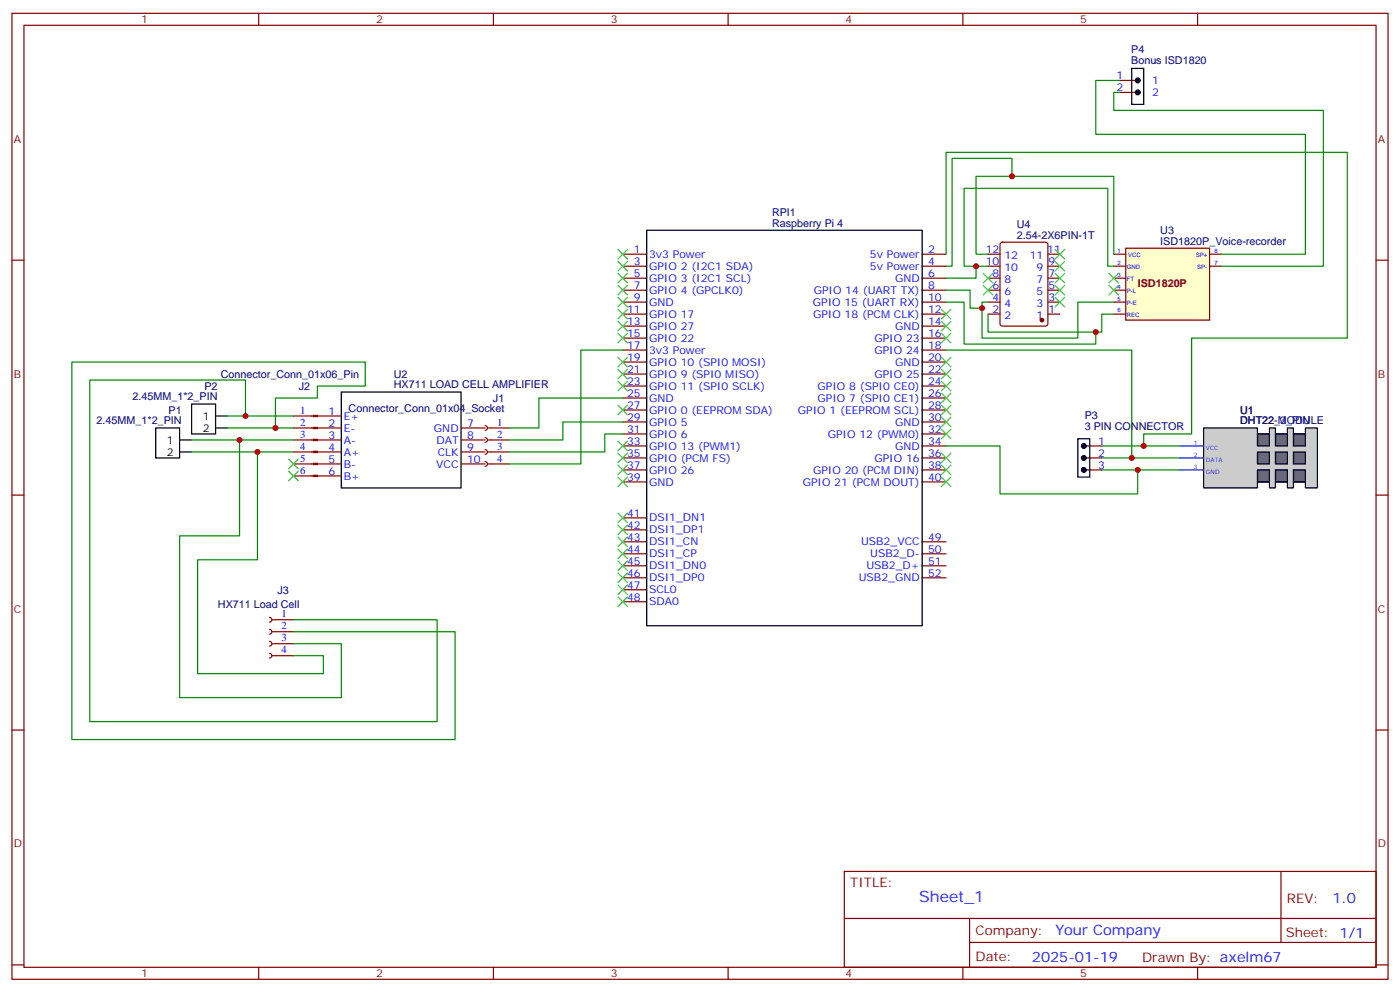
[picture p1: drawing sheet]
<svg xmlns="http://www.w3.org/2000/svg" width="412mm" height="292mm" viewBox="0 0 412 292" stroke-linecap="round" stroke-linejoin="round" font-family="sans-serif">
<g fill="none" stroke="#870000" stroke-width=".35">
<path d="M3.5 3.9h405.4v284.4h-405.4zM7.1 7.4h398.2v277.3h-398.2zM76.2 3.9v3.5M145.3 3.9v3.5M214.5 3.9v3.5M283.6 3.9v3.5M352.8 3.9v3.5M3.5 76.6h3.6M183.4 74.8h7.1M183.4 78.4h7.1M271.6 74.8h7.1M271.6 78.4h7.1"/>
<path d="M405.3 76.6h3.6M183.4 81.9h7.1M183.4 85.4h7.1M183.4 88.9h7.1M183.4 92.5h7.1M183.4 96h7.1M183.4 99.5h7.1M271.6 81.9h7.1M271.6 85.4h7.1M271.6 88.9h7.1M271.6 92.5h7.1M271.6 96h7.1"/>
<path d="M271.6 99.5h7.1M183.4 103h7.1M183.4 106.6h7.1M183.4 110.1h7.1M183.4 113.6h7.1M183.4 117.2h7.1M271.6 103h7.1M271.6 106.6h7.1M271.6 110.1h7.1M271.6 113.6h7.1M271.6 117.2h7.1M183.4 120.7h7.1"/>
<path d="M183.4 124.2h7.1M183.4 127.7h7.1M183.4 131.3h7.1M183.4 134.8h7.1M183.4 138.3h7.1M271.6 120.7h7.1M271.6 124.2h7.1M271.6 127.7h7.1M271.6 131.3h7.1M271.6 134.8h7.1M271.6 138.3h7.1M3.5 145.7h3.6"/>
<path d="M183.4 141.9h7.1M183.4 152.4h7.1M183.4 156h7.1M183.4 159.5h7.1M271.6 141.9h7.1M271.6 159.5h7.1M405.3 145.7h3.6M183.4 163h7.1M183.4 166.5h7.1M183.4 170.1h7.1M183.4 173.6h7.1M183.4 177.1h7.1"/>
<path d="M271.6 163h7.1M271.6 166.5h7.1M271.6 170.1h7.1M3.5 214.9h3.6M405.3 214.9h3.6M248.7 256.5h156.6v28.2h-156.6zM377.3 256.5v20.9M248.7 270.4h156.5M285.6 277.4h119.6M285.6 270.4v14.1M3.5 284h3.6M76.2 284.7v3.6"/>
<path d="M145.3 284.7v3.6M214.5 284.7v3.6M283.6 284.7v3.6M352.8 284.7v3.6M405.3 284h3.6"/>
</g>
<path d="M190.5 67.8h81.1v116.4h-81.1z" fill="none" stroke="#000" stroke-width=".35"/>
<path d="M354.5 126h15.9v1.7h3.5v-1.7h1.8v1.7h3.5v-1.7h1.8v1.7h3.5v-1.7h3.6v17.6h-3.6v-1.7h-3.5v1.7h-1.8v-1.7h-3.5v1.7h-1.8v-1.7h-3.5v1.7h-15.9z" fill="#ccc" stroke="#000" stroke-width=".35"/>
<g fill="#666" stroke="#000" stroke-width=".35">
<path d="M381 127.7h3.5v3.6h-3.5z"/>
<path d="M381 133h3.5v3.6h-3.5z"/>
<path d="M381 138.3h3.5v3.6h-3.5z"/>
<path d="M375.7 127.7h3.5v3.6h-3.5z"/>
<path d="M375.7 133h3.5v3.6h-3.5z"/>
<path d="M375.7 138.3h3.5v3.6h-3.5z"/>
<path d="M370.4 127.7h3.5v3.6h-3.5z"/>
<path d="M370.4 133h3.5v3.6h-3.5z"/>
<path d="M370.4 138.3h3.5v3.6h-3.5z"/>
</g>
<path d="M347.5 131.3h7M347.5 134.8h7M347.5 138.3h7" fill="none" stroke="#30c" stroke-width=".35"/>
<path d="M100.5 115.4h35.3v28.2h-35.3z" fill="none" stroke="#000" stroke-width=".35"/>
<path d="M93.5 122.4h7M93.5 126h7M93.5 129.5h7M93.5 133h7M93.5 136.6h7M135.8 126h7.1M135.8 129.5h7.1M135.8 133h7.1M135.8 136.6h7.1M93.5 140.1h7" fill="none" stroke="#870000" stroke-width=".35"/>
<path d="M331.6 73.1h24.7v21.1h-24.7z" fill="#ffc" stroke="#870000" stroke-width=".35"/>
<g fill="none" stroke="#870000" stroke-width=".35">
<path d="M329.8 23.7h5.3M329.8 27.2h5.3M291 78.4h3.6M291 74.8h3.6M294.8 71.5l.5-.2h12.7l.6 .4 .1 23.6-.5 .6-12.9 .1-.7-.5v-23.5zM308.7 78.4h3.5M308.7 74.8h3.5M328.1 78.4h3.5M328.1 74.8h3.5M356.3 78.4h3.5M356.3 74.8h3.5M291 92.5h3.6"/>
<path d="M291 88.9h3.6M291 85.4h3.6M291 81.9h3.6M308.7 92.5h3.5M308.7 88.9h3.5M308.7 85.4h3.5M308.7 81.9h3.5M328.1 92.5h3.5M328.1 88.9h3.5M328.1 85.4h3.5M328.1 81.9h3.5M86.4 122.4h5.3"/>
<path d="M86.4 126h5.3M86.4 129.5h5.3M86.4 133h5.3M86.4 136.6h5.3M144.6 126h5.3M144.6 129.5h5.3M144.6 133h5.3M144.6 136.6h5.3M319.3 131.3h5.3M319.3 134.8h5.3M319.3 138.3h5.3M86.4 140.1h5.3"/>
<path d="M81.1 182.4h5.3M81.1 185.9h5.3M81.1 189.5h5.3M81.1 193h5.3"/>
</g>
<g fill="none" stroke="#a10000" stroke-width=".35">
<path d="M91.7 136.6h.6M91.7 133h.6M91.7 129.5h.6M91.7 126h.6M91.7 122.4h.6M92.3 139.9h1.2v.4h-1.2zM92.3 136.4h1.2v.3h-1.2zM92.3 132.9h1.2v.3h-1.2zM92.3 129.3h1.2v.4h-1.2zM92.3 125.8h1.2v.4h-1.2zM92.3 122.3h1.2v.3h-1.2zM142.9 135.9a.71 .71 0 0 1 .7 .7 .71 .71 0 0 1-.7 .7"/>
<path d="M142.9 132.3a.71 .71 0 0 1 .7 .7 .71 .71 0 0 1-.7 .7M142.9 128.8a.71 .71 0 0 1 .7 .7 .71 .71 0 0 1-.7 .7M142.9 125.3a.71 .71 0 0 1 .7 .7 .71 .71 0 0 1-.7 .7M143.6 136.6h1M143.6 133h1M143.6 129.5h1M143.6 126h1M91.7 140.1h.6M79.4 192.3a.71 .71 0 0 1 .7 .7 .71 .71 0 0 1-.7 .7M79.4 188.8a.71 .71 0 0 1 .7 .7 .71 .71 0 0 1-.7 .7M79.4 185.2a.71 .71 0 0 1 .7 .7 .71 .71 0 0 1-.7 .8M79.4 181.7a.71 .71 0 0 1 .7 .7 .71 .71 0 0 1-.7 .7"/>
<path d="M80.1 193h1M80.1 189.5h1M80.1 185.9h1M80.1 182.4h1"/>
</g>
<path d="M333.4 20.1h3.5v10.6h-3.5zM56.4 118.9h7.1v8.8h-7.1zM45.9 126h7v8.8h-7zM52.9 129.5h3.5M52.9 133h3.5M63.5 122.4h3.5M63.5 126h3.5M317.5 129.2h3.5v11.2h-3.5z" fill="none" stroke="#000" stroke-width=".35"/>
<g fill="none" stroke="#008700" stroke-width=".35">
<path d="M329.8 27.2h-1.7v5.3h61.7v45.9h-30M329.8 23.7h-7v15.8h61.7v35.3h-24.7M298.1 51.9v-5.3h-17.6v31.8h-1.8M278.7 74.8v-30h118.2v54.7h-45.9v28.2h-14.1v3.6M287.5 78.4v3.5h-8.8M291 74.8h-3.5v-22.9h40.6v22.9M291 78.4h-7v-23h42.3v23h1.8M278.7 85.4h7.1v5.3h3.5M278.7 88.9h5.3v12.4h38.8v-3.5M291 88.9h-1.7v10.6h28.2v-10.6h10.6M291 92.5v5.3h33.6v-5.3h3.5M183.4 103h-12.3v33.6h-21.2"/>
<path d="M183.4 117.2h-24.7v8.8h-8.8M278.7 103h54.7v31.8M56.4 129.5h30M56.4 133h30M67 122.4h19.4M67 126h19.4M70.6 129.5v28.2h-17.7v47.7h47.6v-15.9h-14.1M72.3 122.4v-10.5h-45.8v100.5h102.3v-30h-42.4M75.8 133v31.8h-17.6v33.5h37v-5.3h-8.8M81.1 126v-8.8h12.4v-3.6h14.1v-7h-86.4v111.1h112.9v-31.8h-47.7M183.4 124.2h-17.6v5.3h-15.9M183.4 127.7h-5.2v5.3h-28.3"/>
<path d="M278.7 131.3h15.9v14.1h40.5v-7.1M324.6 131.3h22.9M324.6 134.8h22.9M324.6 138.3h22.9"/>
</g>
<g fill="none" stroke="#3c3" stroke-width=".35">
<path d="M182 76.9l2.9 2.9M182 73.4l2.9 2.8M184.9 76.9l-2.9 2.9M184.9 73.4l-2.9 2.8M310.8 73.4l2.8 2.8M310.8 76.9l2.8 2.9M313.6 73.4l-2.8 2.8M313.6 76.9l-2.8 2.9M182 80.5l2.9 2.8M182 84l2.9 2.8M182 87.5l2.9 2.8M182 91.1l2.9 2.8"/>
<path d="M182 94.6l2.9 2.8M182 98.1l2.9 2.8M184.9 80.5l-2.9 2.8M184.9 84l-2.9 2.8M184.9 87.5l-2.9 2.8M184.9 91.1l-2.9 2.8M184.9 94.6l-2.9 2.8M184.9 98.1l-2.9 2.8M277.3 91.1l2.8 2.8M277.3 94.6l2.8 2.8M277.3 98.1l2.8 2.8M280.1 91.1l-2.8 2.8"/>
<path d="M280.1 94.6l-2.8 2.8M280.1 98.1l-2.8 2.8M289.6 80.5l2.9 2.8M289.6 84l2.9 2.8M292.5 80.5l-2.9 2.8M292.5 84l-2.9 2.8M310.8 80.5l2.8 2.8M310.8 84l2.8 2.8M310.8 87.5l2.8 2.8M313.6 80.5l-2.8 2.8M313.6 84l-2.8 2.8M313.6 87.5l-2.8 2.8"/>
<path d="M326.7 84l2.8 2.8M326.7 80.5l2.8 2.8M329.5 84l-2.8 2.8M329.5 80.5l-2.8 2.8M182 105.2l2.9 2.8M182 108.7l2.9 2.8M182 112.2l2.9 2.8M182 119.3l2.9 2.8M184.9 105.2l-2.9 2.8M184.9 108.7l-2.9 2.8M184.9 112.2l-2.9 2.8M184.9 119.3l-2.9 2.8"/>
<path d="M277.3 105.2l2.8 2.8M277.3 108.7l2.8 2.8M277.3 112.2l2.8 2.8M277.3 115.7l2.8 2.9M277.3 119.3l2.8 2.8M280.1 105.2l-2.8 2.8M280.1 108.7l-2.8 2.8M280.1 112.2l-2.8 2.8M280.1 115.7l-2.8 2.9M280.1 119.3l-2.8 2.8M85 135.1l2.8 2.9M85 138.7l2.8 2.8"/>
<path d="M87.8 135.1l-2.8 2.9M87.8 138.7l-2.8 2.8M182 129.9l2.9 2.8M182 133.4l2.9 2.8M182 136.9l2.9 2.8M184.9 129.9l-2.9 2.8M184.9 133.4l-2.9 2.8M184.9 136.9l-2.9 2.8M277.3 122.8l2.8 2.8M277.3 126.3l2.8 2.9M277.3 133.4l2.8 2.8M277.3 136.9l2.8 2.8"/>
<path d="M280.1 133.4l-2.8 2.8M280.1 122.8l-2.8 2.8M280.1 126.3l-2.8 2.9M280.1 136.9l-2.8 2.8M182 140.4l2.9 2.9M182 151l2.9 2.8M182 154.6l2.9 2.8M182 158.1l2.9 2.8M184.9 140.4l-2.9 2.9M184.9 151l-2.9 2.8M184.9 154.6l-2.9 2.8M184.9 158.1l-2.9 2.8"/>
<path d="M277.3 140.4l2.8 2.9M280.1 140.4l-2.8 2.9M182 161.6l2.9 2.8M182 165.1l2.9 2.9M182 168.7l2.9 2.8M182 172.2l2.9 2.8M182 175.7l2.9 2.8M184.9 161.6l-2.9 2.8M184.9 165.1l-2.9 2.9M184.9 168.7l-2.9 2.8M184.9 172.2l-2.9 2.8M184.9 175.7l-2.9 2.8"/>
</g>
<circle cx="306.9" cy="94.2" r=".53" fill="#870000" stroke="#870000" stroke-width=".35"/>
<g fill="#000" stroke="#000" stroke-width=".35">
<circle cx="335.1" cy="27.2" r=".71"/>
<circle cx="335.1" cy="23.7" r=".71"/>
<circle cx="319.3" cy="138.3" r=".71"/>
<circle cx="319.3" cy="131.3" r=".71"/>
<circle cx="319.3" cy="134.8" r=".71"/>
</g>
<g fill="#c00">
<circle cx="287.5" cy="78.4" r=".88"/>
<circle cx="298.1" cy="51.9" r=".88"/>
<circle cx="289.3" cy="90.7" r=".88"/>
<circle cx="322.8" cy="97.8" r=".88"/>
<circle cx="335.1" cy="138.3" r=".88"/>
<circle cx="336.9" cy="131.3" r=".88"/>
<circle cx="333.4" cy="134.8" r=".88"/>
<circle cx="75.8" cy="133" r=".88"/>
<circle cx="70.6" cy="129.5" r=".88"/>
<circle cx="72.3" cy="122.4" r=".88"/>
<circle cx="81.1" cy="126" r=".88"/>
</g>
<text font-size="4.6" fill="#00f" x="270.8" y="265.5">Sheet_1</text>
<g font-size="4.2" fill="#00f">
<text x="392.5" y="265.8">1.0</text>
<text x="310.9" y="275.3">Your Company</text>
<text x="304" y="283.1">2025-01-19</text>
</g>
<g font-size="3.9" fill="#800">
<text x="250.5" y="261.1">TITLE:</text>
<text x="379.1" y="265.8">REV:</text>
<text x="287.4" y="275.3">Company:</text>
<text x="378.7" y="275.9">Sheet: 1/1</text>
<text x="287.4" y="283">Date:</text>
<text x="336.4" y="283.1">Drawn By: axelm67</text>
</g>
<g font-size="3.2" fill="#800">
<text x="41.6" y="6.9">1</text>
<text x="110.8" y="6.9">2</text>
<text x="179.9" y="6.9">3</text>
<text x="249.1" y="6.9">4</text>
<text x="318.2" y="6.9">5</text>
<text x="4.1" y="42">A</text>
<text x="405.9" y="42">A</text>
<text x="335.1" y="84.6">ISD1820P</text>
<text x="4.1" y="111.2">B</text>
<text x="405.9" y="111.2">B</text>
<text x="4.1" y="180.3">C</text>
<text x="405.9" y="180.3">C</text>
<text x="4.1" y="249.4">D</text>
<text x="405.9" y="249.4">D</text>
<text x="41.6" y="287.7">1</text>
<text x="110.8" y="287.7">2</text>
<text x="179.9" y="287.7">3</text>
<text x="249.1" y="287.7">4</text>
<text x="318.2" y="287.7">5</text>
</g>
<g font-size="3.2" fill="#000080">
<text x="333.2" y="15.7">P4</text>
<text x="333.2" y="18.9">Bonus ISD1820</text>
<text x="227.4" y="63.5">RPI1</text>
<text x="227.4" y="66.7">Raspberry Pi 4</text>
<text x="299.5" y="70.2">2.54-2X6PIN-1T</text>
<text x="299.5" y="67.1">U4</text>
<text x="341.8" y="69">U3</text>
<text x="341.8" y="72">ISD1820P_Voice-recorder</text>
<text x="65" y="111.2">Connector_Conn_01x06_Pin</text>
<text x="116" y="111.3">U2</text>
<text x="39" y="117.9">2.45MM_1*2_PIN</text>
<text x="60.2" y="114.8">P2</text>
<text x="88" y="114.8">J2</text>
<text x="116" y="114.3">HX711 LOAD CELL AMPLIFIER</text>
<text x="145.2" y="118.4">J1</text>
<text x="28.5" y="124.9">2.45MM_1*2_PIN</text>
<text x="49.6" y="121.8">P1</text>
<text x="102.7" y="121.4">Connector_Conn_01x04_Socket</text>
<text x="319.5" y="123.4">P3</text>
<text x="365.3" y="124.9">DHT22-MODULE</text>
<text x="365.3" y="121.7">U1</text>
<text x="365.3" y="124.9">DHT22_3_PIN</text>
<text x="319.5" y="126.5">3 PIN CONNECTOR</text>
<text x="64.2" y="178.9">HX711 Load Cell</text>
<text x="81.7" y="174.8">J3</text>
</g>
<g font-size="3.2" fill="#00f">
<text x="328.9" y="23.3">1</text>
<text x="328.9" y="26.8">2</text>
<text x="339.4" y="24.7">1</text>
<text x="339.4" y="28.3">2</text>
<text x="186.7" y="74.5">1</text>
<text x="186.7" y="78">3</text>
<text x="191.2" y="75.9">3v3 Power</text>
<text x="256.3" y="75.9">5v Power</text>
<text x="273.4" y="74.5">2</text>
<text x="273.4" y="78">4</text>
<text x="290.4" y="74.5">12</text>
<text x="290.4" y="78">10</text>
<text x="295.9" y="76.2">12</text>
<text x="303.3" y="76.2">11</text>
<text x="308.5" y="74.5">11</text>
<text x="308.9" y="78">9</text>
<text x="186.7" y="81.5">5</text>
<text x="191.2" y="79.4">GPIO 2 (I2C1 SDA)</text>
<text x="191.2" y="82.9">GPIO 3 (I2C1 SCL)</text>
<text x="256.3" y="79.4">5v Power</text>
<text x="263.7" y="82.9">GND</text>
<text x="273.4" y="81.5">6</text>
<text x="292.4" y="81.5">8</text>
<text x="295.9" y="79.8">10</text>
<text x="295.9" y="83.3">8</text>
<text x="305.4" y="79.8">9</text>
<text x="305.4" y="83.3">7</text>
<text x="308.9" y="81.5">7</text>
<text x="186.7" y="85.1">7</text>
<text x="186.7" y="88.6">9</text>
<text x="191.2" y="86.5">GPIO 4 (GPCLK0)</text>
<text x="191.2" y="90">GND</text>
<text x="239.4" y="90">GPIO 15 (UART RX)</text>
<text x="239.7" y="86.5">GPIO 14 (UART TX)</text>
<text x="273.4" y="85.1">8</text>
<text x="273.4" y="88.6">10</text>
<text x="292.4" y="85.1">6</text>
<text x="292.4" y="88.6">4</text>
<text x="295.9" y="86.8">6</text>
<text x="305.4" y="86.8">5</text>
<text x="308.9" y="85.1">5</text>
<text x="308.9" y="88.6">3</text>
<text x="184.7" y="92.1">11</text>
<text x="184.7" y="95.6">13</text>
<text x="191.2" y="93.5">GPIO 17</text>
<text x="239.5" y="93.5">GPIO 18 (PCM CLK)</text>
<text x="273.4" y="92.1">12</text>
<text x="273.4" y="95.6">14</text>
<text x="292.4" y="92.1">2</text>
<text x="295.9" y="90.3">4</text>
<text x="295.9" y="93.9">2</text>
<text x="305.4" y="90.3">3</text>
<text x="305.4" y="93.9">1</text>
<text x="308.9" y="92.1">1</text>
<text x="184.7" y="99.2">15</text>
<text x="191.2" y="97">GPIO 27</text>
<text x="191.2" y="100.6">GPIO 22</text>
<text x="257.6" y="100.6">GPIO 23</text>
<text x="263.7" y="97">GND</text>
<text x="273.4" y="99.2">16</text>
<text x="184.7" y="102.7">17</text>
<text x="184.7" y="106.2">19</text>
<text x="191.2" y="104.1">3v3 Power</text>
<text x="191.2" y="107.6">GPIO 10 (SPI0 MOSI)</text>
<text x="257.6" y="104.1">GPIO 24</text>
<text x="263.7" y="107.6">GND</text>
<text x="273.4" y="102.7">18</text>
<text x="273.4" y="106.2">20</text>
<text x="184.7" y="109.7">21</text>
<text x="184.7" y="113.3">23</text>
<text x="191.2" y="111.2">GPIO 9 (SPI0 MISO)</text>
<text x="257.6" y="111.2">GPIO 25</text>
<text x="273.4" y="109.7">22</text>
<text x="273.4" y="113.3">24</text>
<text x="184.7" y="116.8">25</text>
<text x="191.2" y="114.7">GPIO 11 (SPI0 SCLK)</text>
<text x="191.2" y="118.2">GND</text>
<text x="240.8" y="114.7">GPIO 8 (SPI0 CE0)</text>
<text x="240.8" y="118.2">GPIO 7 (SPI0 CE1)</text>
<text x="273.4" y="116.8">26</text>
<text x="88.4" y="121.7">1</text>
<text x="88.4" y="125.3">2</text>
<text x="96.8" y="122.1">1</text>
<text x="96.8" y="125.6">2</text>
<text x="101.2" y="123.5">E+</text>
<text x="137.6" y="125.6">7</text>
<text x="146.4" y="125.3">1</text>
<text x="184.7" y="120.3">27</text>
<text x="184.7" y="123.9">29</text>
<text x="191.2" y="121.7">GPIO 0 (EEPROM SDA)</text>
<text x="191.2" y="125.3">GPIO 5</text>
<text x="235" y="121.7">GPIO 1 (EEPROM SCL)</text>
<text x="263.7" y="125.3">GND</text>
<text x="273.4" y="120.3">28</text>
<text x="273.4" y="123.9">30</text>
<text x="88.4" y="128.8">3</text>
<text x="96.8" y="129.2">3</text>
<text x="101.2" y="127">E-</text>
<text x="101.2" y="130.6">A-</text>
<text x="127.8" y="127">GND</text>
<text x="128.5" y="130.6">DAT</text>
<text x="137.6" y="129.2">8</text>
<text x="146.4" y="128.8">2</text>
<text x="184.7" y="127.4">31</text>
<text x="184.7" y="130.9">33</text>
<text x="191.2" y="128.8">GPIO 6</text>
<text x="243.8" y="128.8">GPIO 12 (PWM0)</text>
<text x="273.4" y="127.4">32</text>
<text x="273.4" y="130.9">34</text>
<text x="323.5" y="130.9">1</text>
<text x="88.4" y="132.3">4</text>
<text x="88.4" y="135.9">5</text>
<text x="96.8" y="132.7">4</text>
<text x="96.8" y="136.2">5</text>
<text x="101.2" y="134.1">A+</text>
<text x="101.2" y="137.6">B-</text>
<text x="128.5" y="137.6">VCC</text>
<text x="128.9" y="134.1">CLK</text>
<text x="137.6" y="132.7">9</text>
<text x="137.6" y="136.2">10</text>
<text x="146.4" y="132.3">3</text>
<text x="146.4" y="135.9">4</text>
<text x="184.7" y="134.4">35</text>
<text x="184.7" y="138">37</text>
<text x="191.2" y="132.3">GPIO 13 (PWM1)</text>
<text x="191.2" y="135.9">GPIO (PCM FS)</text>
<text x="257.6" y="135.9">GPIO 16</text>
<text x="263.7" y="132.3">GND</text>
<text x="273.4" y="134.4">36</text>
<text x="273.4" y="138">38</text>
<text x="323.5" y="134.4">2</text>
<text x="323.5" y="138">3</text>
<text x="88.4" y="139.4">6</text>
<text x="96.8" y="139.7">6</text>
<text x="101.2" y="141.1">B+</text>
<text x="184.7" y="141.5">39</text>
<text x="191.2" y="139.4">GPIO 26</text>
<text x="191.2" y="142.9">GND</text>
<text x="236.4" y="142.9">GPIO 21 (PCM DOUT)</text>
<text x="239.5" y="139.4">GPIO 20 (PCM DIN)</text>
<text x="273.4" y="141.5">40</text>
<text x="184.7" y="152.1">41</text>
<text x="184.7" y="155.6">42</text>
<text x="191.2" y="153.5">DSI1_DN1</text>
<text x="184.7" y="159.1">43</text>
<text x="191.2" y="157">DSI1_DP1</text>
<text x="191.2" y="160.5">DSI1_CN</text>
<text x="253.6" y="160.5">USB2_VCC</text>
<text x="273.4" y="159.1">49</text>
<text x="184.7" y="162.7">44</text>
<text x="184.7" y="166.2">45</text>
<text x="191.2" y="164.1">DSI1_CP</text>
<text x="191.2" y="167.6">DSI1_DN0</text>
<text x="255.2" y="167.6">USB2_D+</text>
<text x="256.3" y="164.1">USB2_D-</text>
<text x="273.4" y="162.7">50</text>
<text x="273.4" y="166.2">51</text>
<text x="184.7" y="169.7">46</text>
<text x="184.7" y="173.2">47</text>
<text x="191.2" y="171.1">DSI1_DP0</text>
<text x="253" y="171.1">USB2_GND</text>
<text x="273.4" y="169.7">52</text>
<text x="184.7" y="176.8">48</text>
<text x="191.2" y="174.7">SCL0</text>
<text x="191.2" y="178.2">SDA0</text>
<text x="82.9" y="181.7">1</text>
<text x="82.9" y="185.2">2</text>
<text x="82.9" y="188.8">3</text>
<text x="82.9" y="192.3">4</text>
</g>
<g font-size="3.2">
<text x="59.7" y="123.5">1</text>
<text x="49.1" y="130.6">1</text>
<text x="59.7" y="127">2</text>
<text x="49.1" y="134.1">2</text>
</g>
<g font-size="1.8" fill="#00f">
<text x="329.2" y="78">2</text>
<text x="329.2" y="74.5">1</text>
<text x="332.3" y="75.5">VCC</text>
<text x="352.2" y="75.5">SP+</text>
<text x="357.7" y="78">7</text>
<text x="357.7" y="74.5">8</text>
<text x="329.2" y="81.5">3</text>
<text x="332" y="82.6">FT</text>
<text x="332" y="79.1">GND</text>
<text x="352.7" y="79.1">SP-</text>
<text x="329.2" y="88.6">5</text>
<text x="329.2" y="85.1">4</text>
<text x="332" y="89.6">P-E</text>
<text x="332" y="86.1">P-L</text>
<text x="329.2" y="91.8">6</text>
<text x="332" y="93.2">REC</text>
</g>
<g font-size="1.8" fill="#30c">
<text x="351.7" y="130.9">1</text>
<text x="351.7" y="134.4">2</text>
<text x="351.7" y="138">3</text>
<text x="355.2" y="132.3">VCC</text>
<text x="355.2" y="135.9">DATA</text>
<text x="355.2" y="139.4">GND</text>
</g>
</svg>
